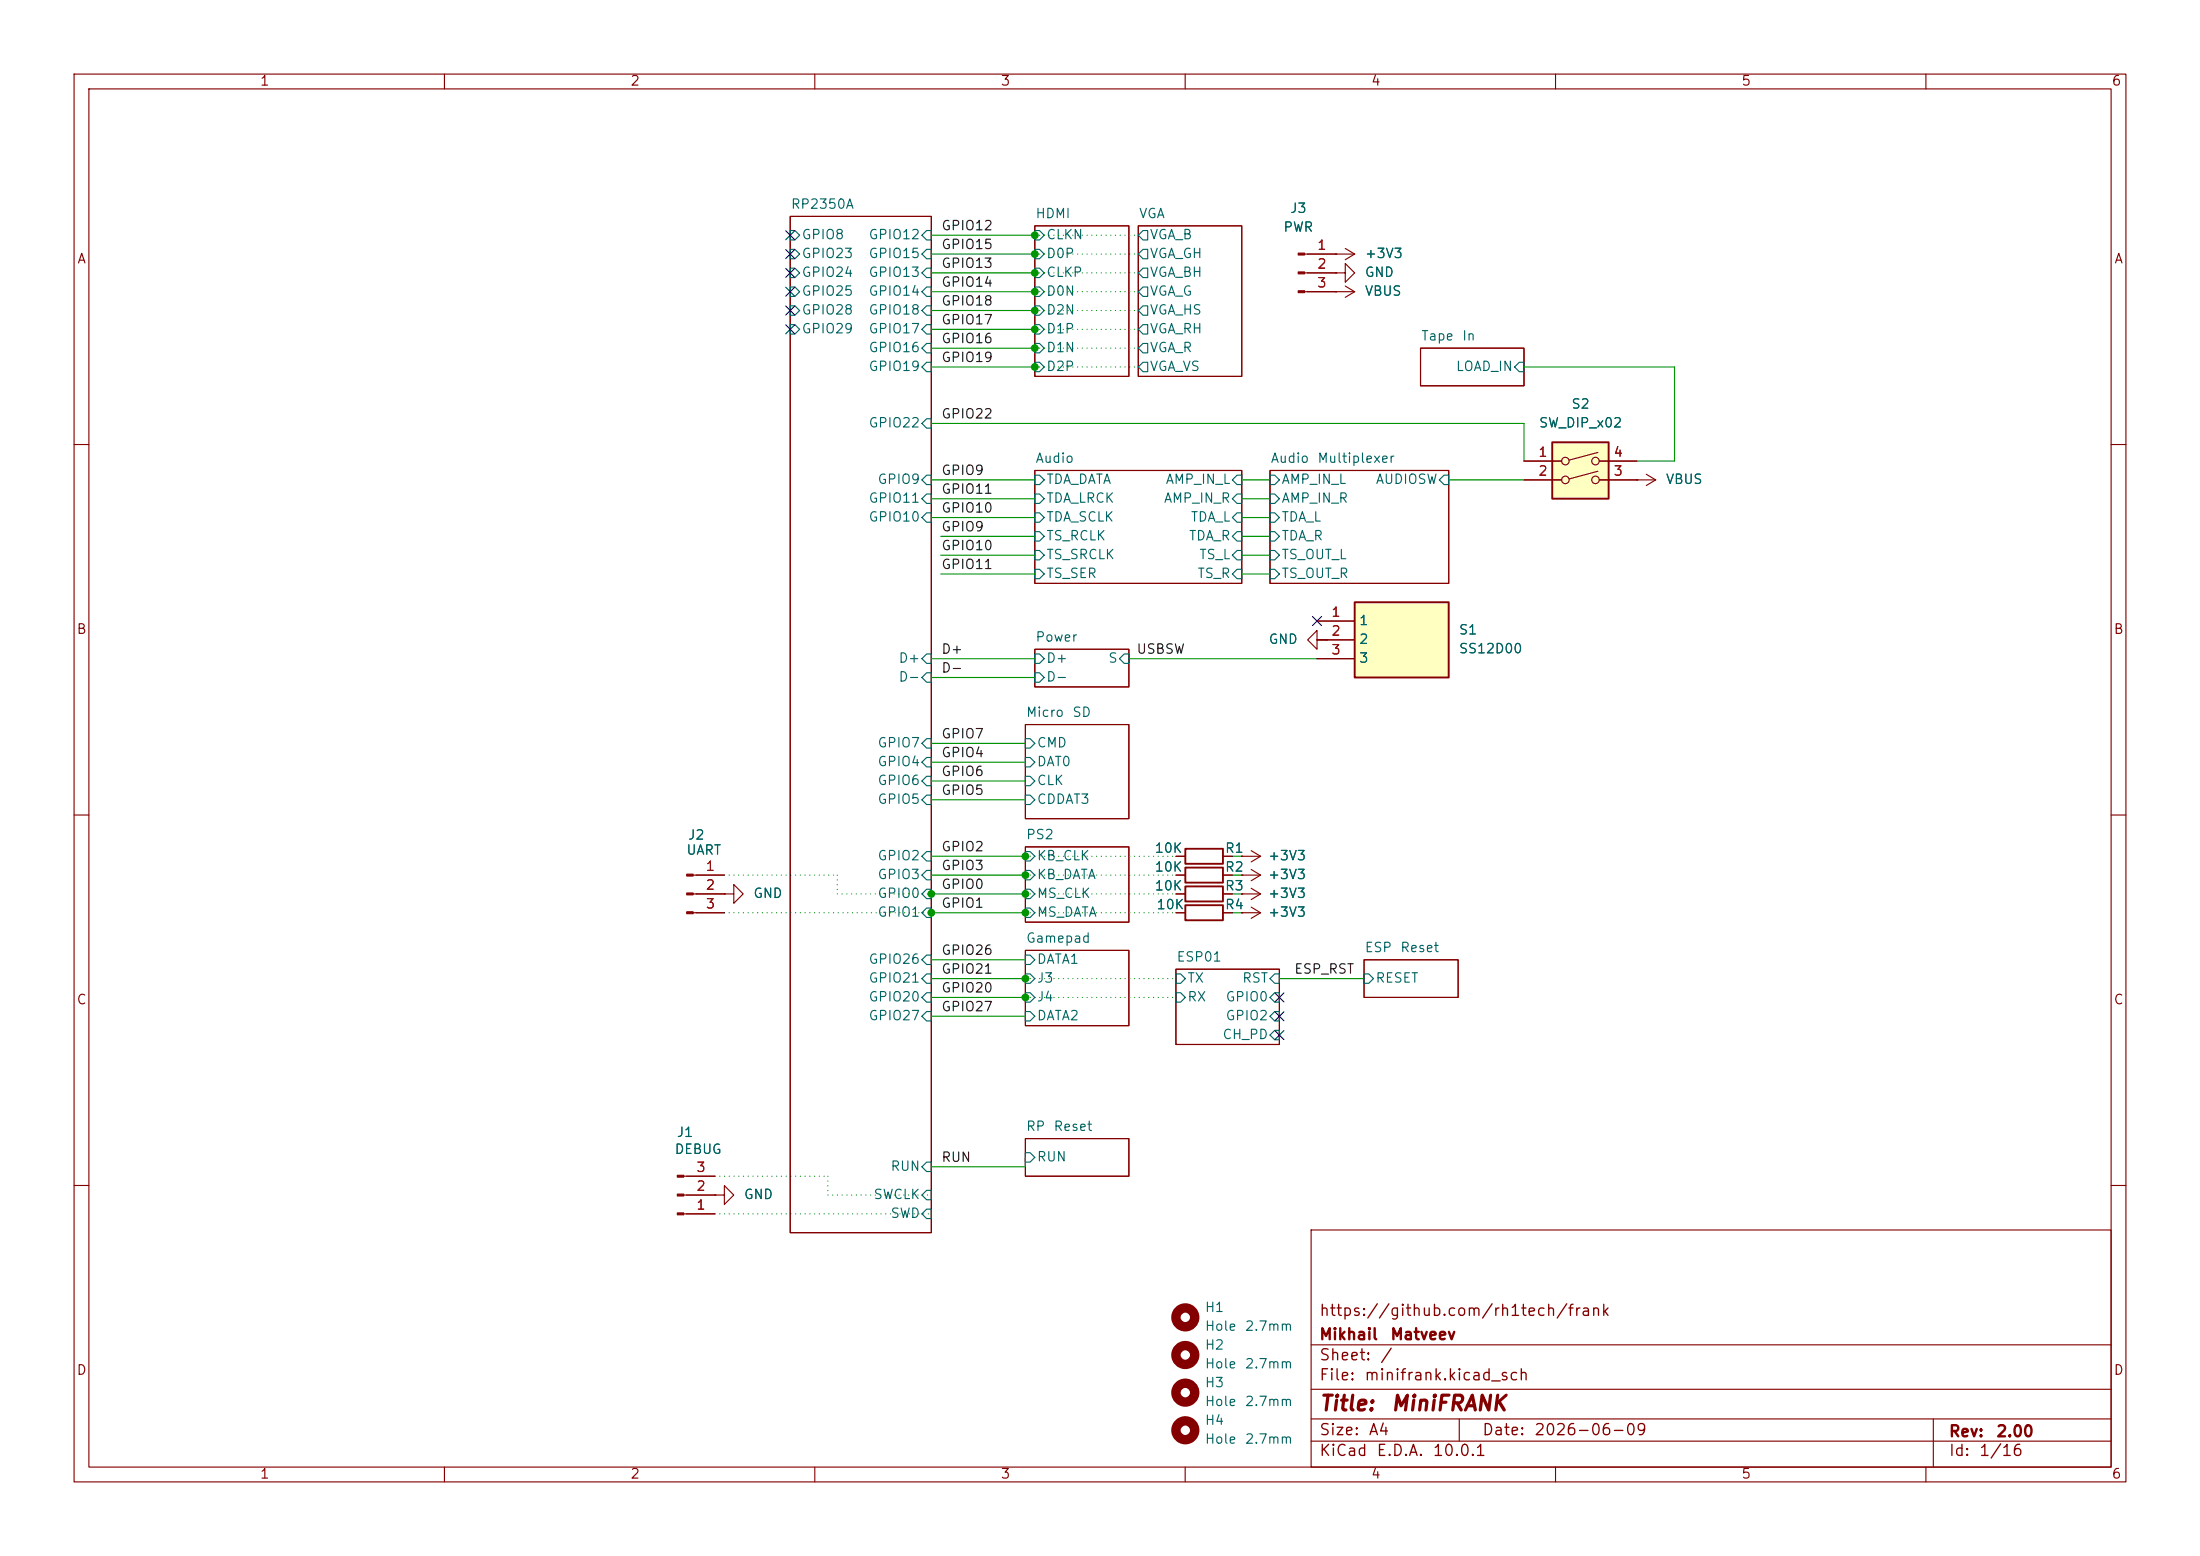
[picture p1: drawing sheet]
<svg xmlns="http://www.w3.org/2000/svg" width="297mm" height="210mm" viewBox="0 0 297 210" stroke-linecap="round" stroke-linejoin="round" font-family="sans-serif">
<g fill="none" stroke="#840000" stroke-width=".15">
<path d="M10 10h277v190h-277zM12 12h273v186h-273zM60 10v2M110 10v2M160 10v2M210 10v2M260 10v2M106.7 29.2h19v137.2h-19zM139.7 30.5h12.7v20.3h-12.7zM153.7 30.5h13.9v20.3h-13.9zM191.8 47h13.9v5.1h-13.9zM10 60h2"/>
<path d="M139.7 63.5h27.9v15.2h-27.9zM171.4 63.5h24.2v15.2h-24.2zM221 64.8h.1M221 64.8h2.5M222.2 64l1.3 .8M223.5 64.8l-1.3 .7M285 60h2M138.4 97.8h14v12.7h-14zM139.7 87.6h12.7v5.1h-12.7zM10 110h2M138.4 114.3h14v10.2h-14zM167.6 118.1h.1"/>
<path d="M167.6 118.1h2.6M168.9 117.3l1.3 .8M170.2 118.1l-1.3 .8M285 110h2M138.4 128.3h14v10.1h-14zM158.7 130.8h14v10.2h-14zM184.1 129.5h12.7v5.1h-12.7zM138.4 153.7h14v5.1h-14zM10 160h2M177 166h108v32h-108zM285 160h2M60 198v2"/>
<path d="M110 198v2M160 198v2M177 194.5h108M177 191.5h108M177 187.5h108M177 181.5h108M197 191.5v3M210 198v2M260 198v2M261 191.5v6.5"/>
</g>
<g fill="none" stroke="#006464" stroke-width=".15">
<path d="M106.7 31.1h.6l.6 .7-.6 .6h-.6zM106.7 33.7h.6l.6 .6-.6 .6h-.6zM106.7 36.2h.6l.6 .6-.6 .7h-.6zM106.7 38.7h.6l.6 .7-.6 .6h-.6zM125.1 31.1h.6v1.3h-.6l-.6-.6zM125.1 36.2h.6v1.3h-.6l-.6-.7zM125.1 38.7h.6v1.3h-.6l-.6-.6zM125.1 33.7h.6v1.2h-.6l-.6-.6zM139.7 31.1h.6l.7 .7-.7 .6h-.6zM139.7 33.7h.6l.7 .6-.7 .6h-.6zM139.7 36.2h.6l.7 .6-.7 .7h-.6zM139.7 38.7h.6l.7 .7-.7 .6h-.6z"/>
<path d="M154.3 31.1h.6v1.3h-.6l-.6-.6zM154.3 36.2h.6v1.3h-.6l-.6-.7zM154.3 38.7h.6v1.3h-.6l-.6-.6zM154.3 33.7h.6v1.2h-.6l-.6-.6zM106.7 41.3h.6l.6 .6-.6 .6h-.6zM106.7 43.8h.6l.6 .7-.6 .6h-.6zM125.1 46.4h.6v1.2h-.6l-.6-.6zM125.1 43.8h.6v1.3h-.6l-.6-.6zM125.1 41.3h.6v1.2h-.6l-.6-.6zM125.1 48.9h.6v1.3h-.6l-.6-.7zM125.1 56.5h.6v1.3h-.6l-.6-.6zM139.7 41.3h.6l.7 .6-.7 .6h-.6z"/>
<path d="M139.7 43.8h.6l.7 .7-.7 .6h-.6zM139.7 46.4h.6l.7 .6-.7 .6h-.6zM139.7 48.9h.6l.7 .6-.7 .7h-.6zM154.3 41.3h.6v1.2h-.6l-.6-.6zM154.3 46.4h.6v1.2h-.6l-.6-.6zM154.3 43.8h.6v1.3h-.6l-.6-.6zM154.3 48.9h.6v1.3h-.6l-.6-.7zM205.1 48.9h.6v1.3h-.6l-.6-.7zM125.1 64.1h.6v1.3h-.6l-.6-.6zM125.1 69.2h.6v1.3h-.6l-.6-.6zM125.1 66.7h.6v1.2h-.6l-.6-.6zM139.7 64.1h.6l.7 .7-.7 .6h-.6z"/>
<path d="M139.7 66.7h.6l.7 .6-.7 .6h-.6zM139.7 69.2h.6l.7 .7-.7 .6h-.6zM139.7 71.8h.6l.7 .6-.7 .6h-.6zM139.7 76.8h.6l.7 .7-.7 .6h-.6zM139.7 74.3h.6l.7 .6-.7 .7h-.6zM166.4 64.8l.6-.7h.6v1.3h-.6zM166.4 67.3l.6-.6h.6v1.2h-.6zM166.4 69.9l.6-.7h.6v1.3h-.6zM166.4 77.5l.6-.7h.6v1.3h-.6zM167 71.8h.6v1.2h-.6l-.6-.6zM167 74.3h.6v1.3h-.6l-.6-.7zM171.4 64.1h.7l.6 .7-.6 .6h-.7z"/>
<path d="M171.4 66.7h.7l.6 .6-.6 .6h-.7zM171.4 69.2h.7l.6 .7-.6 .6h-.7zM171.4 71.8h.7l.6 .6-.6 .6h-.7zM171.4 74.3h.7l.6 .6-.6 .7h-.7zM171.4 76.8h.7l.6 .7-.6 .6h-.7zM194.9 64.1h.7v1.3h-.7l-.6-.6zM125.1 99.7h.6v1.3h-.6l-.6-.7zM125.1 88.3h.6v1.2h-.6l-.6-.6zM125.1 90.8h.6v1.3h-.6l-.6-.7zM138.4 99.7h.7l.6 .6-.6 .7h-.7zM139.7 88.3h.6l.7 .6-.7 .6h-.6zM139.7 90.8h.6l.7 .6-.7 .7h-.6z"/>
<path d="M151.8 88.3h.6v1.2h-.6l-.7-.6zM125.1 114.9h.6v1.3h-.6l-.6-.6zM125.1 117.5h.6v1.2h-.6l-.6-.6zM125.1 102.2h.6v1.3h-.6l-.6-.6zM125.1 107.3h.6v1.3h-.6l-.6-.6zM125.1 104.8h.6v1.2h-.6l-.6-.6zM138.4 114.9h.7l.6 .7-.6 .6h-.7zM138.4 117.5h.7l.6 .6-.6 .6h-.7zM138.4 102.2h.7l.6 .7-.6 .6h-.7zM138.4 104.8h.7l.6 .6-.6 .6h-.7zM138.4 107.3h.7l.6 .7-.6 .6h-.7zM125.1 120h.6v1.3h-.6l-.6-.6z"/>
<path d="M125.1 122.6h.6v1.2h-.6l-.6-.6zM125.1 134h.6v1.3h-.6l-.6-.7zM125.1 131.4h.6v1.3h-.6l-.6-.6zM125.1 128.9h.6v1.3h-.6l-.6-.7zM125.1 136.5h.6v1.3h-.6l-.6-.6zM138.4 128.9h.7l.6 .6-.6 .7h-.7zM138.4 131.4h.7l.6 .7-.6 .6h-.7zM138.4 134h.7l.6 .6-.6 .7h-.7zM138.4 136.5h.7l.6 .7-.6 .6h-.7zM138.4 120h.7l.6 .7-.6 .6h-.7zM138.4 122.6h.7l.6 .6-.6 .6h-.7zM158.7 134h.7l.6 .6-.6 .7h-.7z"/>
<path d="M158.7 131.4h.7l.6 .7-.6 .6h-.7zM172.1 139.1h.6v1.2h-.6l-.7-.6zM172.1 134h.6v1.3h-.6l-.7-.7zM172.1 136.5h.6v1.3h-.6l-.7-.6zM172.1 131.4h.6v1.3h-.6l-.7-.6zM184.1 131.4h.7l.6 .7-.6 .6h-.7zM125.1 156.8h.6v1.3h-.6l-.6-.6zM138.4 155.6h.7l.6 .6-.6 .6h-.7zM125.1 160.7h.6v1.2h-.6l-.6-.6zM125.1 163.2h.6v1.3h-.6l-.6-.7z"/>
</g>
<g fill="none" stroke="#840000" stroke-width="1.3">
<circle cx="160" cy="177.8" r="1.27"/>
<circle cx="160" cy="193" r="1.27"/>
</g>
<path d="M209.5 59.7h7.7v7.6h-7.7z" fill="#ffffc2"/>
<g fill="none" stroke="#840000" stroke-width=".15">
<path d="M176.1 34.3h6.8M176.1 36.8h4.2M176.1 39.4h6.8M180.3 36.8h1.3v-1.2l1.3 1.2-1.3 1.3v-1.3M180.3 36.8h.1M180.3 34.3h.1M180.3 39.4h.1M181.6 33.5l1.3 .8M181.6 38.6l1.3 .8M182.9 34.3l-1.3 .8M182.9 39.4l-1.3 .7M205.7 62.2h5.1"/>
<path d="M205.7 64.8h5.1M215.7 61.1l-3.9 1M215.7 63.6l-3.9 1M215.9 62.2h5.1M215.9 64.8h5.1M168.9 119.9l1.3 .8M158.7 123.2h1.3M165.1 123.2h1.3M167.6 123.2h.1M167.6 120.7h.1M167.6 123.2h2.6M167.6 120.7h2.6"/>
<path d="M168.9 122.4l1.3 .8M170.2 123.2l-1.3 .8M170.2 120.7l-1.3 .7M92.3 158.8h4.2M92.3 163.8h4.2M92.3 161.3h4.2M96.5 161.3h1.3v-1.3l1.3 1.3-1.3 1.3v-1.3M96.5 161.3h.1"/>
<circle cx="211.3" cy="64.8" r=".51"/>
<circle cx="211.3" cy="62.2" r=".51"/>
<circle cx="215.4" cy="64.8" r=".51"/>
<circle cx="215.4" cy="62.2" r=".51"/>
</g>
<path d="M209.5 59.7h7.7v7.6h-7.7zM160 122.2h5.1v2h-5.1z" fill="none" stroke="#840000" stroke-width=".25"/>
<g fill="#840000" stroke="#840000" stroke-width=".15">
<path d="M91.4 163.7h.9v.3h-.9z"/>
<path d="M91.4 161.2h.9v.2h-.9z"/>
<path d="M91.4 158.6h.9v.3h-.9z"/>
<path d="M175.3 34.2h.8v.2h-.8z"/>
<path d="M175.3 36.7h.8v.3h-.8z"/>
<path d="M175.3 39.2h.8v.3h-.8z"/>
</g>
<path d="M182.9 81.3h12.7v10.1h-12.7z" fill="#ffffc2"/>
<path d="M182.9 81.3h12.7v10.1h-12.7zM160 119.6h5.1v2.1h-5.1zM160 114.6h5.1v2h-5.1zM160 117.1h5.1v2h-5.1z" fill="none" stroke="#840000" stroke-width=".25"/>
<g fill="none" stroke="#840000" stroke-width=".15">
<path d="M176.5 34.3h3.8M176.5 36.8h3.8M176.5 39.4h3.8M180.3 36.8h.1M180.3 34.3h.1M180.3 39.4h.1M205.7 62.2h5.1M205.7 64.8h5.1M215.9 62.2h5.1M215.9 64.8h5.1M221 64.8h.1M177.8 83.8h5.1"/>
<path d="M177.8 88.9h5.1M179.1 86.4h-1.3v1.2l-1.3-1.2 1.3-1.3v1.3h5.1M179.1 86.4h.1M93.6 118.1h4.2M158.7 115.6h1.3M158.7 118.1h1.3M165.1 115.6h1.3M165.1 118.1h1.3M167.6 115.6h.1M167.6 118.1h.1M167.6 115.6h2.6M168.9 114.8l1.3 .8"/>
<path d="M170.2 115.6l-1.3 .7M93.6 120.7h4.2M93.6 123.2h4.2M97.8 120.7h1.3v-1.3l1.2 1.3-1.2 1.2v-1.2M97.8 120.7h.1M158.7 120.7h1.3M158.7 123.2h1.3M165.1 120.7h1.3M165.1 123.2h1.3M167.6 120.7h.1M167.6 123.2h.1M92.7 158.8h3.8"/>
<path d="M92.7 163.8h3.8M92.7 161.3h3.8M96.5 161.3h.1"/>
</g>
<g fill="#840000" stroke="#840000" stroke-width=".15">
<path d="M92.7 118h.9v.2h-.9z"/>
<path d="M92.7 120.5h.9v.3h-.9z"/>
<path d="M92.7 123.1h.9v.2h-.9z"/>
</g>
<g fill="none" stroke="#840000" stroke-width="1.3">
<circle cx="160" cy="188" r="1.27"/>
<circle cx="160" cy="182.9" r="1.27"/>
</g>
<g fill="none" stroke="#009600" stroke-width=".15">
<path d="M125.7 36.8h14M125.7 31.8h14M125.7 34.3h14M125.7 39.4h14M125.7 57.2h80v5M125.7 49.5h14M125.7 44.5h14M125.7 41.9h14M125.7 47h14M205.7 49.5h20.4v12.7h-5.1M125.7 64.8h14M125.7 67.3h14"/>
<path d="M125.7 69.9h14M127 74.9h12.7M127 72.4h12.7M127 77.5h12.7M167.6 64.8h3.8M167.6 67.3h3.8M167.6 74.9h3.8M167.6 72.4h3.8M167.6 77.5h3.8M167.6 69.9h3.8M195.6 64.8h10.1M125.7 88.9h14"/>
<path d="M125.7 91.4h14M152.4 88.9h25.4M177.8 86.4h1.3M125.7 118.1h12.7M125.7 115.6h12.7M125.7 100.3h12.7M125.7 108h12.7M125.7 102.9h12.7M125.7 105.4h12.7M166.4 118.1h1.2M166.4 115.6h1.2M125.7 120.7h12.7"/>
<path d="M125.7 137.2h12.7M125.7 134.6h12.7M125.7 132.1h12.7M125.7 129.5h12.7M125.7 123.2h12.7M166.4 120.7h1.2M166.4 123.2h1.2M172.7 132.1h11.4M138.4 156.2v1.3h-12.7"/>
</g>
<g fill="none" stroke="#009600" stroke-width=".15" stroke-dasharray="0 .6">
<path d="M139.7 39.4h14M139.7 34.3h14M139.7 36.8h14M139.7 31.8h14M139.7 47h14M139.7 44.5h14M139.7 49.5h14M139.7 41.9h14M97.8 118.1h15.2M113 118.1v2.6M138.4 115.6h20.3M138.4 118.1h20.3"/>
<path d="M97.8 123.2h27.9M113 120.7h12.7M138.4 134.6h20.3M138.4 120.7h20.3M138.4 132.1h20.3M138.4 123.2h20.3M96.5 158.8h15.3M111.8 158.8v2.5M96.5 163.8h29.2M111.8 161.3h13.9"/>
</g>
<g fill="none" stroke="#000084" stroke-width=".15">
<path d="M106.1 31.1l1.2 1.3M106.1 38.8l1.2 1.2M106.1 36.2l1.2 1.2M106.1 33.7l1.2 1.2M107.3 31.1l-1.2 1.3M107.3 38.8l-1.2 1.2M107.3 36.2l-1.2 1.2M107.3 33.7l-1.2 1.2M106.1 41.3l1.2 1.2M106.1 43.8l1.2 1.3M107.3 41.3l-1.2 1.2M107.3 43.8l-1.2 1.3"/>
<path d="M177.2 83.2l1.2 1.2M178.4 83.2l-1.2 1.2M172.1 139.1l1.2 1.2M172.1 136.6l1.2 1.2M172.1 134l1.2 1.2M173.3 139.1l-1.2 1.2M173.3 136.6l-1.2 1.2M173.3 134l-1.2 1.2"/>
</g>
<g fill="#009600" stroke="#009600" stroke-width=".14">
<circle cx="139.7" cy="39.4" r=".46"/>
<circle cx="139.7" cy="31.8" r=".46"/>
<circle cx="139.7" cy="34.3" r=".46"/>
<circle cx="139.7" cy="36.8" r=".46"/>
<circle cx="139.7" cy="44.5" r=".46"/>
<circle cx="125.7" cy="123.2" r=".46"/>
<circle cx="125.7" cy="120.7" r=".46"/>
<circle cx="139.7" cy="49.5" r=".46"/>
<circle cx="139.7" cy="47" r=".46"/>
<circle cx="139.7" cy="41.9" r=".46"/>
<circle cx="138.4" cy="134.6" r=".46"/>
<circle cx="138.4" cy="123.2" r=".46"/>
<circle cx="138.4" cy="132.1" r=".46"/>
<circle cx="138.4" cy="115.6" r=".46"/>
<circle cx="138.4" cy="120.7" r=".46"/>
<circle cx="138.4" cy="118.1" r=".46"/>
</g>
<g font-size="2" fill="#840000">
<text x="178" y="190.9">Title:</text>
<text x="187.7" y="190.9">MiniFRANK</text>
</g>
<g font-size="1.5" fill="#840000">
<text x="178" y="178">https://github.com/rh1tech/frank</text>
<text x="178" y="184">Sheet:</text>
<text x="178" y="181.2">Mikhail</text>
<text x="186.2" y="184">/</text>
<text x="187.6" y="181.2">Matveev</text>
<text x="178" y="186.7">File:</text>
<text x="184.1" y="186.7">minifrank.kicad_sch</text>
<text x="178" y="196.9">KiCad</text>
<text x="178" y="194.1">Size:</text>
<text x="184.7" y="194.1">A4</text>
<text x="185.7" y="196.9">E.D.A.</text>
<text x="193.3" y="196.9">10.0.1</text>
<text x="200" y="194.1">Date:</text>
<text x="207" y="194.1">2026-06-09</text>
<text x="263" y="194.3">Rev:</text>
<text x="263" y="196.9">Id:</text>
<text x="267.1" y="196.9">1/16</text>
<text x="269.4" y="194.3">2.00</text>
</g>
<g font-size="1.3" fill="#840000">
<text x="35" y="11.9">1</text>
<text x="85" y="11.9">2</text>
<text x="135" y="11.9">3</text>
<text x="185" y="11.9">4</text>
<text x="235" y="11.9">5</text>
<text x="285" y="11.9">6</text>
<text x="10.3" y="35.9">A</text>
<text x="285.3" y="35.9">A</text>
<text x="10.3" y="85.9">B</text>
<text x="285.3" y="85.9">B</text>
<text x="10.3" y="135.9">C</text>
<text x="285.3" y="135.9">C</text>
<text x="10.3" y="185.9">D</text>
<text x="285.3" y="185.9">D</text>
<text x="35" y="199.9">1</text>
<text x="85" y="199.9">2</text>
<text x="135" y="199.9">3</text>
<text x="185" y="199.9">4</text>
<text x="235" y="199.9">5</text>
<text x="285" y="199.9">6</text>
</g>
<g font-size="1.3" fill="#006464">
<text x="106.7" y="28.5">RP2350A</text>
<text x="139.7" y="29.8">HDMI</text>
<text x="153.7" y="29.8">VGA</text>
<text x="174.1" y="29.1">J3</text>
<text x="108.1" y="32.6">GPIO8</text>
<text x="108.1" y="35.2">GPIO23</text>
<text x="117.2" y="32.6">GPIO12</text>
<text x="117.2" y="35.2">GPIO15</text>
<text x="141.2" y="32.6">CLKN</text>
<text x="141.2" y="35.2">D0P</text>
<text x="155.1" y="32.6">VGA_B</text>
<text x="155.1" y="35.2">VGA_GH</text>
<text x="173.2" y="31.6">PWR</text>
<text x="184.2" y="35.2">+3V3</text>
<text x="108.1" y="37.7">GPIO24</text>
<text x="108.1" y="40.2">GPIO25</text>
<text x="117.2" y="37.7">GPIO13</text>
<text x="117.2" y="40.2">GPIO14</text>
<text x="141.2" y="37.7">CLKP</text>
<text x="141.2" y="40.2">D0N</text>
<text x="155.1" y="37.7">VGA_BH</text>
<text x="155.1" y="40.2">VGA_G</text>
<text x="184.2" y="37.7">GND</text>
<text x="184.2" y="40.2">VBUS</text>
<text x="108.1" y="42.8">GPIO28</text>
<text x="108.1" y="45.3">GPIO29</text>
<text x="117.2" y="47.9">GPIO16</text>
<text x="117.2" y="45.3">GPIO17</text>
<text x="117.2" y="42.8">GPIO18</text>
<text x="141.2" y="42.8">D2N</text>
<text x="141.2" y="45.3">D1P</text>
<text x="141.2" y="47.9">D1N</text>
<text x="155.1" y="42.8">VGA_HS</text>
<text x="155.1" y="47.9">VGA_R</text>
<text x="155.1" y="45.3">VGA_RH</text>
<text x="191.8" y="46.3">Tape</text>
<text x="197.3" y="46.3">In</text>
<text x="117.2" y="50.4">GPIO19</text>
<text x="141.2" y="50.4">D2P</text>
<text x="155.1" y="50.4">VGA_VS</text>
<text x="196.5" y="50.4">LOAD_IN</text>
<text x="117.2" y="58">GPIO22</text>
<text x="207.7" y="58">SW_DIP_x02</text>
<text x="212" y="55.5">S2</text>
<text x="118.4" y="65.6">GPIO9</text>
<text x="139.7" y="62.8">Audio</text>
<text x="141.2" y="65.6">TDA_DATA</text>
<text x="157.3" y="65.6">AMP_IN_L</text>
<text x="171.4" y="62.8">Audio</text>
<text x="172.9" y="65.6">AMP_IN_L</text>
<text x="177.8" y="62.8">Multiplexer</text>
<text x="185.6" y="65.6">AUDIOSW</text>
<text x="224.8" y="65.6">VBUS</text>
<text x="117.2" y="70.7">GPIO10</text>
<text x="117.2" y="68.2">GPIO11</text>
<text x="141.2" y="68.2">TDA_LRCK</text>
<text x="141.2" y="70.7">TDA_SCLK</text>
<text x="157" y="68.2">AMP_IN_R</text>
<text x="160.7" y="70.7">TDA_L</text>
<text x="172.9" y="68.2">AMP_IN_R</text>
<text x="172.9" y="70.7">TDA_L</text>
<text x="141.2" y="73.3">TS_RCLK</text>
<text x="141.2" y="75.8">TS_SRCLK</text>
<text x="160.4" y="73.3">TDA_R</text>
<text x="161.8" y="75.8">TS_L</text>
<text x="172.9" y="73.3">TDA_R</text>
<text x="172.9" y="75.8">TS_OUT_L</text>
<text x="141.2" y="78.3">TS_SER</text>
<text x="161.6" y="78.3">TS_R</text>
<text x="172.9" y="78.3">TS_OUT_R</text>
<text x="121.2" y="89.8">D+</text>
<text x="139.7" y="86.9">Power</text>
<text x="141.2" y="89.8">D+</text>
<text x="149.5" y="89.8">S</text>
<text x="171.2" y="87.2">GND</text>
<text x="183.4" y="84.7">1</text>
<text x="183.4" y="87.2">2</text>
<text x="183.4" y="89.8">3</text>
<text x="196.9" y="86">S1</text>
<text x="196.9" y="88.5">SS12D00</text>
<text x="121.2" y="92.3">D-</text>
<text x="141.2" y="92.3">D-</text>
<text x="118.4" y="101.2">GPIO7</text>
<text x="138.4" y="97.1">Micro</text>
<text x="139.9" y="101.2">CMD</text>
<text x="144.7" y="97.1">SD</text>
<text x="118.4" y="103.7">GPIO4</text>
<text x="118.4" y="106.3">GPIO6</text>
<text x="139.9" y="103.7">DAT0</text>
<text x="139.9" y="106.3">CLK</text>
<text x="92.8" y="113.6">J2</text>
<text x="118.4" y="108.8">GPIO5</text>
<text x="138.4" y="113.6">PS2</text>
<text x="139.9" y="108.8">CDDAT3</text>
<text x="92.6" y="115.7">UART</text>
<text x="118.4" y="116.4">GPIO2</text>
<text x="118.4" y="119">GPIO3</text>
<text x="139.9" y="116.4">KB_CLK</text>
<text x="139.9" y="119">KB_DATA</text>
<text x="155.8" y="115.4">10K</text>
<text x="155.8" y="118">10K</text>
<text x="165.3" y="115.4">R1</text>
<text x="165.3" y="118">R2</text>
<text x="171.1" y="119">+3V3</text>
<text x="171.1" y="116.4">+3V3</text>
<text x="101.6" y="121.5">GND</text>
<text x="118.4" y="121.5">GPIO0</text>
<text x="118.4" y="124.1">GPIO1</text>
<text x="139.9" y="121.5">MS_CLK</text>
<text x="139.9" y="124.1">MS_DATA</text>
<text x="155.8" y="120.5">10K</text>
<text x="156" y="123">10K</text>
<text x="165.3" y="123">R4</text>
<text x="165.3" y="120.5">R3</text>
<text x="171.1" y="124.1">+3V3</text>
<text x="171.1" y="121.5">+3V3</text>
<text x="117.2" y="130.4">GPIO26</text>
<text x="138.4" y="127.6">Gamepad</text>
<text x="139.9" y="130.4">DATA1</text>
<text x="158.7" y="130.1">ESP01</text>
<text x="184.1" y="128.8">ESP</text>
<text x="188.9" y="128.8">Reset</text>
<text x="117.2" y="135.5">GPIO20</text>
<text x="117.2" y="132.9">GPIO21</text>
<text x="139.9" y="132.9">J3</text>
<text x="139.9" y="135.5">J4</text>
<text x="160.2" y="135.5">RX</text>
<text x="160.2" y="132.9">TX</text>
<text x="165.4" y="135.5">GPIO0</text>
<text x="167.6" y="132.9">RST</text>
<text x="185.6" y="132.9">RESET</text>
<text x="117.2" y="138">GPIO27</text>
<text x="139.9" y="138">DATA2</text>
<text x="164.9" y="140.6">CH_PD</text>
<text x="165.4" y="138">GPIO2</text>
<text x="91.3" y="153.8">J1</text>
<text x="138.4" y="153">RP</text>
<text x="142.1" y="153">Reset</text>
<text x="91" y="156.1">DEBUG</text>
<text x="120.1" y="158.3">RUN</text>
<text x="139.9" y="157.1">RUN</text>
<text x="100.3" y="162.2">GND</text>
<text x="117.8" y="162.2">SWCLK</text>
<text x="120.1" y="164.7">SWD</text>
<text x="162.6" y="179.9">Hole</text>
<text x="162.6" y="177.4">H1</text>
<text x="168" y="179.9">2.7mm</text>
<text x="162.6" y="185">Hole</text>
<text x="162.6" y="182.5">H2</text>
<text x="168" y="185">2.7mm</text>
<text x="162.6" y="190.1">Hole</text>
<text x="162.6" y="187.6">H3</text>
<text x="168" y="190.1">2.7mm</text>
<text x="162.6" y="195.2">Hole</text>
<text x="162.6" y="192.6">H4</text>
<text x="168" y="195.2">2.7mm</text>
</g>
<g font-size="1.3" fill="#0f0f0f">
<text x="127" y="33.9">GPIO15</text>
<text x="127" y="31.4">GPIO12</text>
<text x="127" y="41.6">GPIO18</text>
<text x="127" y="36.5">GPIO13</text>
<text x="127" y="39">GPIO14</text>
<text x="127" y="46.6">GPIO16</text>
<text x="127" y="44.1">GPIO17</text>
<text x="127" y="49.2">GPIO19</text>
<text x="127" y="56.8">GPIO22</text>
<text x="127" y="64.4">GPIO9</text>
<text x="127" y="67">GPIO11</text>
<text x="127" y="69.5">GPIO10</text>
<text x="127" y="72">GPIO9</text>
<text x="127" y="74.6">GPIO10</text>
<text x="127" y="77.1">GPIO11</text>
<text x="127" y="88.6">D+</text>
<text x="153.3" y="88.6">USBSW</text>
<text x="127" y="91.1">D-</text>
<text x="127" y="100">GPIO7</text>
<text x="127" y="105.1">GPIO6</text>
<text x="127" y="102.5">GPIO4</text>
<text x="127" y="107.6">GPIO5</text>
<text x="127" y="117.8">GPIO3</text>
<text x="127" y="115.2">GPIO2</text>
<text x="127" y="120.3">GPIO0</text>
<text x="127" y="122.8">GPIO1</text>
<text x="127" y="131.7">GPIO21</text>
<text x="127" y="129.2">GPIO26</text>
<text x="174.6" y="131.7">ESP_RST</text>
<text x="127" y="134.3">GPIO20</text>
<text x="127" y="136.8">GPIO27</text>
<text x="127" y="157.1">RUN</text>
</g>
<g font-size="1.3" fill="#a90000">
<text x="177.7" y="34">1</text>
<text x="177.7" y="36.6">2</text>
<text x="177.7" y="39.1">3</text>
<text x="207.6" y="62">1</text>
<text x="207.6" y="64.5">2</text>
<text x="217.7" y="64.5">3</text>
<text x="217.7" y="62">4</text>
<text x="179.6" y="83.6">1</text>
<text x="179.6" y="86.1">2</text>
<text x="179.6" y="88.6">3</text>
<text x="95.2" y="117.9">1</text>
<text x="95.2" y="120.4">2</text>
<text x="95.2" y="122.9">3</text>
<text x="93.9" y="161">2</text>
<text x="93.9" y="158.5">3</text>
<text x="93.9" y="163.6">1</text>
</g>
</svg>
